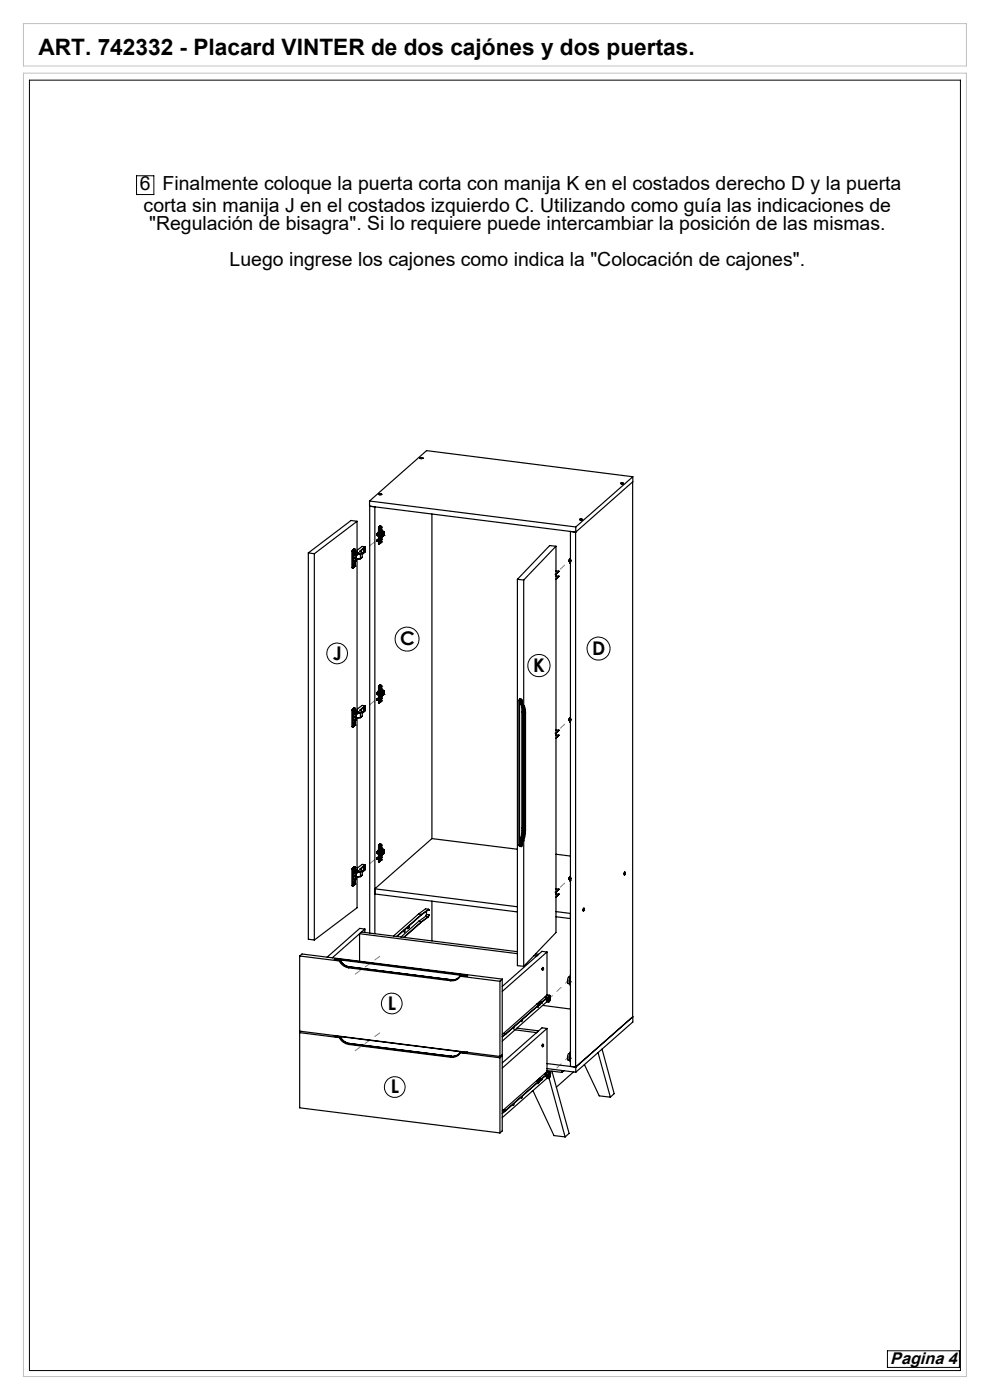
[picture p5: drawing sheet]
<svg xmlns="http://www.w3.org/2000/svg" width="210mm" height="297mm" viewBox="0 0 210 297" stroke-linecap="round" stroke-linejoin="round" font-family="sans-serif">
<g fill="none" stroke="#000" stroke-width=".21">
<path d="M6.2 17h197.5v273.8h-197.5zM29 37.3h3.6v4h-3.6zM188.2 286.6h15.3v3.5h-15.3z"/>
<circle cx="71.5" cy="138.6" r="2.2"/>
<circle cx="86.3" cy="135.6" r="2.52"/>
<circle cx="127" cy="137.6" r="2.44"/>
<circle cx="114.3" cy="141.2" r="2.35"/>
<circle cx="83.1" cy="212.9" r="2.21"/>
<circle cx="83.7" cy="230.6" r="2.2"/>
</g>
<path d="M5 15.5h200v276.5h-200zM5 5h200v9h-200z" fill="none" stroke="#c0c0c0" stroke-width=".21"/>
<path d="M80.7 113.9l-3.5 2.9M120.9 118.8l-3.2 3.1M80.7 147.7l-3.5 2.8M117.7 155.6l3.3-3.1M80.7 181.4l-3.5 2.8M121 186.2l-3.3 3.1" fill="none" stroke="#808080" stroke-width=".21" stroke-dasharray="15.2 1.3 1.3 1.3" stroke-dashoffset="14.9"/>
<path d="M80.6 202.9l-5.3 3.8M75.3 222.9l5.3-3.8" fill="none" stroke="#808080" stroke-width=".21" stroke-dasharray="15.2 1.3 1.3 1.3" stroke-dashoffset="13.9"/>
<path d="M120.6 207.9l-4.1 3.9M116.5 228.1l4.1-3.9" fill="none" stroke="#808080" stroke-width=".21" stroke-dasharray="15.2 1.3 1.3 1.3" stroke-dashoffset="14.3"/>
<g fill="none" stroke="#000" stroke-width=".25">
<path d="M89 97.2h.7l-.3 .1zM89 97.2h.7l-.2 .1zM89.1 97.2h.1M89.3 97.2h.1M89.4 97.2h.1M89.6 97.2h.1M65.4 117.3l1.3 .2M65.4 117.3v81.9l1.3 .2M66.7 117.5v81.9M74.7 116.9h.1M74.7 116.9v3.5M74.8 116.7l-.1 .2"/>
<path d="M74.8 116.9v3.5M74.8 116.7h.1M74.8 116.7v.2M74.8 116.7l.1 .1M74.9 116.9h-.1M74.9 116.9v3.5M74.9 116.8v.1M75 118.5h.4M75 118.4l.5 .1M75 118.9h.3M75 118.2l.5 .1M75 117.1v.1"/>
<path d="M75 119.9h.1M75 117.1l.1 .1M75.1 119.1v.1M75.1 117.1h.1M75.1 117.1v.2M75.1 119.9h.1M75.1 116.9l-.1 .3M75.1 117.8l-.1 .5 .1 .8M75.1 119.7l-.1 .2M75.1 117.8l-.1 .6 .1 .8M75.1 116.9l.1 .2-.1 .2zM75.1 117.8h.1"/>
<path d="M75.1 116.5h.1M75.1 116.8l.1 .3-.1 .3zM75.1 119.6h.1v.3l-.2 .3zM75.1 117.8h.4M75.1 116.5l-.3 .2M75.1 116.9v.1M75.1 116.9l-.1 .2M75.1 117.2v.1M75.1 119.7v.3M75.1 119.7v.1M75.1 117.2h-.1M75.1 117.3h.1"/>
<path d="M75.1 119.8l-.1 .1M75.1 119.6l.1 .3-.1 .2zM75.1 119.9v.1M75.1 117.8h.3M75.2 116.5l.1 .1M75.2 116.5v.1M75.2 117.1h.1M75.2 119.8h.1M75.2 116.5h.1M75.2 116.5l-.4 .2M75.2 117v.1M75.2 117l-.1 .1"/>
<path d="M75.2 119.8l-.1 .1M75.2 116.6h.1M75.2 116.6l-.3 .2M75.3 117.5h.1M75.3 119.2h.1M75.3 117.3h.1M75.3 117.5l.2-.1 .2 .1M75.3 116.6h.1M75.3 116.6v.9M75.3 119.2v.9M75.3 118.9l.1 .1M75.3 118.9l-.2 .2"/>
<path d="M75.3 117.6l.1 .2M75.4 117.5l-.3 .3M75.4 117.5l.1 .3M75.4 119l-.3 .2M75.4 117.3l.3 .2M75.4 117.3h.1M75.4 118.5l.1 .1M75.4 117.3h-.1M75.4 117.8h.1M75.4 118.5l-.1 .4M75.5 118.5h-.1M75.5 118.5v.1"/>
<path d="M75.5 117.8h.1M75.5 118.6h.1M75.5 117.8h-.1M75.5 118.6l-.1 .4M75.5 117.8v.7M75.5 118.4v.1M75.6 118.5l-.1 .1M75.6 118.6l-.3 .6zM75.7 117l.5 .3M75.7 117.1l.4 .3M75.7 110.6v6.9M75.7 118.6v32.6"/>
<path d="M75.7 110.6l-9 6.9M75.7 110.6l-1.2-.2-9.1 6.9M76.2 117.3l-.6 .2h.8M76.4 116.9h.1M76.4 116.9l.4 .3M76.4 117.5h.1M76.4 118.6l-.8 .1M76.4 118.5h.1M76.4 117.5v1M76.4 117.5l-.8 .2v.9l.8-.1M76.8 117.3l-.4 .2M76.8 118.2l-.4 .3"/>
<path d="M76.8 117.3v.9M77.2 116.9h.1M77.4 116l.1 .1M77.4 116l-.6-.1-1.1 .8M77.4 116l-1 .9M77.5 116.1v.3l-.3 .3v.2M77.5 117l-.7 .6M77.5 116.7l-.3 .2M77.5 116.7v.3M77.5 116.1l-1 .9M78.4 106.3l43.7 5.5M78.4 106.3v1.1l43.7 5.5"/>
<path d="M79.9 114.8h.1M79.9 113.3h.1M79.9 113.4l.2 .2M79.9 114.7v.1M79.9 114.6h.1M79.9 113.4l.1 .1M79.9 113.3v.1M80 114.6l-.1 .1M80 114.6h-.1M80 114.6h.1M80 113.5h.1M80.1 113.5l.1 .1"/>
<path d="M80.1 114.6h.1M80.1 113.6l.2 .1M80.1 113.6h.1M80.1 114.5l-.1 .1M80.2 113.6v.1M80.2 114.5h.1M80.2 114.6l-.3 .1M80.2 114.5l-.1 .1M80.2 113.7h.1M80.2 113h.1M80.2 113l-.3 .3M80.3 113.1v.1"/>
<path d="M80.3 114.5v.1M80.3 114.5l-.2 .1M80.3 113l-.4 .3M80.3 113.1l-.4 .3M80.3 114.5l-.4 .3M80.3 112.7l-.1 .3M80.3 115.3l.1 .2M80.3 112.1v.6M80.3 114.6v.7M80.3 112.1h.1M80.3 112.7h.1M80.3 114.6l.1 .1"/>
<path d="M80.3 115.3h.1M80.3 114.3l-.1 .2M80.3 113.7h.1M80.3 114.5l.1 .2M80.3 114.3v.2M80.3 113.2l-.3 .3M80.3 113.2h.1M80.3 114.3h.2M80.4 112.7l-.1 .3M80.4 114.5h-.1M80.4 111.8l-.1 .3M80.4 114.5v.1"/>
<path d="M80.4 104.9h.1M80.4 112.1v.6M80.4 113.7v.2M80.4 114.7v.6M80.4 114.3l-.5 .5M80.4 111.8h.1M80.4 104.8l.6 .1h-.5zM80.4 112.7l-.1 .4M80.4 113.2l.1 .1M80.4 114.3v.1M80.4 115.2v.1M80.4 112.7h.1"/>
<path d="M80.4 115.2h.1M80.4 114.6v.6M80.4 113.9h.1M80.4 113.2l-.3 .3M80.4 114.3l-.2 .3M80.4 111.8v.3M80.4 111.9v.2M80.4 113.9l.1 .1M80.4 114.3h.1M80.4 111.9l.1 .1M80.4 104.8l.6 .1h-.5h-.1zM80.5 114h.1"/>
<path d="M80.5 114.3h.1M80.5 114.4v.2M80.5 114.2v.1M80.5 113.3l-.3 .3M80.5 114.2h.1M80.5 115.2l-.1 .1M80.5 114.3h-.1M80.5 112.7l-.2 .5M80.5 112h.1M80.5 112l-.1 .1M80.5 114.6h-.1M80.5 114.4l.1 .2"/>
<path d="M80.5 115.2h.1M80.5 115.2l.1 .1M80.5 114.6h.1M80.5 112v.7M80.5 114.6v.6M80.5 112.7h.1M80.6 112.7l-.2 .5M80.6 112.7h.1M80.6 112v.1M80.6 112h.1M80.6 114.6h.1M80.6 115.3h.1"/>
<path d="M80.6 115.2v.1M80.6 104.8h.2zM80.6 112v.7M80.6 114.6v.6M80.6 114.3v.3M80.6 113.9v.2M80.6 112.7l-.1 .6M80.6 113.6l-.2 .3M80.6 113.6l.1 .1M80.6 115.2h.1M80.6 114.1l-.2 .2M80.6 112.1v.6"/>
<path d="M80.6 113.6h.1M80.6 111.5h.1M80.6 111.5l-.2 .3M80.7 111.5h.1M80.7 111.5h-.1M80.7 113.9v.1M80.7 113.7h.1M80.7 113.7l-.3 .2M80.7 114l-.2 .2M80.7 112.5v.2M80.7 114.9h.1M80.7 111.5l.1 .2"/>
<path d="M80.7 113.7l.1 .1M80.7 113.8v.2M80.7 111.7h.1M80.7 112.5h.1M80.7 104.8v.1M80.7 112.3v.2M80.7 114.6v.3M80.7 112.3h.1M80.7 111.7l-.3 .2M80.7 111.5l-.3 .3M80.7 113.8l-.2 .2M80.7 114l-.1 .1"/>
<path d="M80.8 111.7h.1M80.8 112h.1l-.1 .5-.1-.1zM80.8 114v.1M80.8 115.1l-.4 .4v-.2M80.8 112.6h-.1M80.8 113.7v.4M80.8 114.1l-.3 .2M80.8 112.3h.1M80.8 113.8l-.3 .2M80.8 114l-.3 .3M80.8 112l-.1 .3 .1-.3 .1 .2M80.8 114.4l-.1 .2"/>
<path d="M80.8 112.2h.1M80.8 114.3l.1 .3-.2 .3zM80.8 114.5h.1M80.8 112.1v.3v-.1M80.8 114.4v.3M80.8 111.7l.1 .1M80.8 112.1v.1M80.8 114.4v.1M80.8 112.2v.1M80.8 112.2l-.1 .1M80.8 112.3l-.1 .1M80.8 114.5v.1"/>
<path d="M80.8 114.5l-.1 .1M80.8 114.6h-.1M80.8 114.7h.1M80.8 111.7l-.3 .3M80.8 113.5v.4zM80.8 114.6v.1M80.9 113.4l.1 .2-.2 .3zM80.9 111.8h.1M80.9 112.4h.1M80.9 114.7h.1M80.9 112.1v.3M80.9 114.5v.2"/>
<path d="M80.9 112.1l-.1 .1M80.9 114.5h-.1M80.9 111.8l-.3 .2M80.9 112.4l-.1 .3-.1-.2M80.9 114.7l-.1 .3-.1-.1M80.9 114.5l-.1-.2-.1 .3M80.9 112.4l.1 .2M80.9 115l-.3 .2M80.9 112.4l.2 .3M80.9 114.4h.1M80.9 115h.1M80.9 111.8v.6"/>
<path d="M80.9 114.4v.6M80.9 111.8l-.3 .3M81 112.4h-.1M81 112.5v.1M81 104.9h-.1M81 112.4v.1M81 112.5h-.1M81 114l-.1 .4zM81 112.6l.1 .1M81 112.6h.1M81.1 113.1h.1M81.1 113.1v.8"/>
<path d="M81.1 113.1l-.7 .6M81.1 113.9l-.7 .6M81.1 113.8v.1M81.1 112.6l.1 .1M81.1 113.8h.1M81.1 112.6h-.1M81.1 113.1l.1 .1M81.1 113.8l-.7 .7M81.1 113.1v.7M81.2 112.7h.1M81.2 112.7h-.1M81.2 112.7l-1 .9"/>
<path d="M81.2 112.7l-1 1M81.2 112.7h.2M81.2 113.8h-.1M81.2 113.2v.6M81.4 113.2l-.1 .4v-.4M81.4 112.7v.1M81.4 112.8v.1M81.4 113.2l.1 .1-.2 .3zM81.4 112.8l-.3 .3M81.4 112.7l-1.1 1M81.4 112.9h.1M81.4 112.9l-.2 .3"/>
<path d="M81.4 112.8h.1M81.4 112.9l-.3 .2M81.5 113.6h.1M81.5 113v.6M81.5 113.6l-.3 .2M91.6 109v68.9M117.9 115.9v81.9l-6.8 7.2M117.9 115.9l-1.3-.2-6.9 7.2M117.9 115.9l-6.8 7.1M120.7 119.1l.3 .1M120.7 119.1h.1M120.8 119.1v.1"/>
<path d="M120.8 118.8l.1-.1-.1 .1M120.8 118.8v.1M120.8 119.1h.1M120.8 118.8h.1M120.8 119.2h.1M120.8 119.2l.2-.2-.1 .2M120.9 118.7l-.1 .2M120.9 119.4h.1M120.9 118.6v.2M120.9 118.6h.1M120.9 118.8h.1M120.9 119.2h.1"/>
<path d="M120.9 119.2v.2M120.9 118.9h.1M120.9 118.9l-.2 .2M121 118.7l-.1 .2M121 118.9l-.2 .2M121 119l-.2 .1M121 118.7v.2M121 118.7v.3M121 118.9h.1M121 118.5l-.1 .1M121 118.7h-.1M121 112.7l1.1 .2v113.5l-1.1-.2z"/>
<path d="M121 118.6l-.1 .1M121 119.3l-.1 .1M121 118.9v.1M122.1 111.8v1.1M122.9 110.2h.7zM123 110.2h.6l-.3 .1zM123.2 110.2h.1M123.3 110.2h.1h-.2M123.3 110.2h-.1M123.3 110.2v.1M131.7 102.5l.4-.1 .2 .2-.4 .1zM131.7 102.5h.6l-.4 .2z"/>
<path d="M131.9 102.5v.1M131.9 102.5h.1M132 102.5l-.1 .1M132 102.5v.1M134.2 101.1l-43.7-5.5-12.1 10.7M134.2 101.1l-12.1 10.7M134.2 101.1v115.7l-12.1 10.7M134.2 102.2l-12.1 10.7M74.7 120.4l.1 .1M74.7 120.4h.1M74.8 120.4h.1M74.8 120.4v.1"/>
<path d="M74.8 120.5h.1M74.9 120.4h.1M74.9 120.4v.1M75.1 120h.1M75.2 120.2l-.3 .3M75.2 120.2h.1M75.2 120.2l-.3 .2M75.3 120.1l-.1 .1M75.3 120.1h.1M109.7 122.9v82l1.4 .1M109.7 122.9l1.4 .1M111.1 123v26.6"/>
<path d="M117.9 121.1h.1M117.9 122.1h.1M118 122.1v.1M118 121.8v.3M118 121.1l.6 .1M118 122.2h.6M118 121.1l-.1 .1M118 122.2h-.1M118.6 121.2l-.7 .6zM118.6 122.2l-.7 .7zM74.7 154.1l.1 .1M74.7 150.6l.1 .1"/>
<path d="M74.7 150.6v3.5M74.7 154.1h.1M74.8 150.5l-.1 .1M74.8 154.1h.1M74.8 154.1v.1M74.8 150.7v3.4M74.8 150.5h.1M74.8 154.2h.1M74.8 150.5v.2M74.9 150.6l-.1 .1M74.9 154.1v.1M74.9 150.6v3.5"/>
<path d="M74.9 150.5v.1M74.9 154.2h.1M75 152.1l.1 .8M75 152.2l.4 .1M75 152.1l.5 .1M75 152.6h.3M75 152h.5M75 150.8v.1M75 153.6v.1M75 150.8l.1 .1M75 153.6h.1M75.1 153.4h.1l-.1 .4z"/>
<path d="M75.1 152.9h.1M75.1 150.8h.1M75.1 153.6h.1M75.1 150.6l-.1 .3M75.1 151.5l-.1 .6M75.1 153.4l-.1 .3M75.1 151.5l-.1 .6 .1 .8M75.1 150.6v.5zM75.1 151.5h.1M75.1 150.2h.1M75.1 150.5l.1 .3-.1 .3zM75.1 153.3h.1v.3l-.2 .3z"/>
<path d="M75.1 151.5h.4M75.1 150.2l-.3 .3M75.1 150.6v.2M75.1 150.9v.1M75.1 153.5v-.1v.2M75.1 153.6v.1M75.1 150.9h-.1M75.1 151h.1M75.1 153.6h-.1M75.1 153.6l-.1 .1M75.1 153.7h.1M75.1 150.8v.2"/>
<path d="M75.1 150.8h-.1M75.1 151.5h.3M75.2 150.2l.1 .1M75.2 150.2v.1M75.2 153.6h.1M75.2 150.2h.1M75.2 153.6h-.1M75.2 150.2l-.4 .3M75.2 150.7l-.1 .1M75.2 153.5v.1M75.2 153.5l-.1 .1M75.2 153.9l-.3 .3"/>
<path d="M75.2 150.3l.1 .1M75.2 153.9h.1M75.2 150.3l-.3 .2M75.3 153.8l-.1 .1M75.3 151.2h.1M75.3 152.9v.1M75.3 150.3v.1M75.3 153.8h.1M75.3 150.3v.9M75.3 152.9v.9M75.3 152.6l.1 .1M75.3 152.6l-.2 .2"/>
<path d="M75.3 151.3l.1 .2M75.4 151h-.1M75.4 151h.1M75.4 151.3l-.3 .2M75.4 151.3l.1 .2M75.4 152.7l-.3 .2M75.4 151l.3 .2-.2-.1-.2 .1M75.4 152.3h.1M75.4 151l-.1 .1M75.4 151.5h.1M75.4 152.3l-.1 .3M75.5 152.2l-.1 .1"/>
<path d="M75.5 152.2v.1M75.5 151.5h.1M75.5 152.3h.1M75.5 151.5h-.1M75.5 152.3l-.1 .4M75.5 151.5v.7M75.5 152.1v.1M75.6 152.4l-.3 .6zM75.7 150.8l.5 .3M75.7 150.8l.4 .3M75.7 152.4v32.6M76.2 151.1l-.6 .2"/>
<path d="M76.4 150.6l.4 .4M76.4 150.6l.4 .3M76.4 151.2v.1M76.4 151.2l-.8 .1M76.4 152.2l-.8 .2M76.4 151.3v.9M76.4 151.3l-.8 .1v.9l.8-.1M76.8 150.9v.1M76.8 150.9l-.4 .3M76.8 151.9l-.4 .4M76.8 151v.9M76.8 151l-.4 .3"/>
<path d="M76.8 151.9l-.4 .3M77.2 150.7h.1M77.4 149.7l.1 .1M77.4 149.7l-.6-.1-1.1 .9M77.4 149.7l-1 .9M77.5 149.8v.3l-.3 .4v.2M77.5 150.7l-.7 .6M77.5 150.4l-.3 .3M77.5 150.4v.4M77.5 149.8l-1 .9M79.9 148.5h.1M79.9 147h.1"/>
<path d="M79.9 148.5v.1M79.9 147.1l.2 .2M79.9 148.4v.2M79.9 148.3h.1M79.9 147.1l.1 .1M79.9 147v.1M80 148.4h-.1M80 148.3l-.1 .1M80 148.3h-.1M80 148.4l-.1 .1M80 148.3h.1M80 147.2h.1"/>
<path d="M80.1 147.2l.1 .1M80.1 148.3h.1M80.1 147.3l.2 .1M80.1 147.3h.1M80.1 148.2l-.1 .1M80.2 147.3v.1M80.2 148.2h.1M80.2 148.3l-.2 .1M80.2 148.2l-.1 .1M80.2 147.4h.1M80.2 146.7h.1M80.2 146.7l-.3 .3"/>
<path d="M80.2 148.2l.1 .1M80.3 146.8v.1M80.3 148.1l-.1 .1M80.3 148.2l-.2 .2M80.3 148.1l-.3 .2M80.3 146.7l-.4 .3M80.3 146.8l-.4 .3M80.3 146.4l-.1 .3M80.3 148.4v-.1l-.4 .3M80.3 149l.1 .2M80.3 145.8v.6M80.3 148.4v.6"/>
<path d="M80.3 145.8h.1M80.3 146.4h.1M80.3 148.4h.1M80.3 149h.1M80.3 148v.1M80.3 147.4h.1M80.3 148.3l.1 .1M80.3 148v.2M80.3 146.9l-.3 .3M80.3 146.9h.1M80.3 148h.2M80.4 146.4l-.1 .3"/>
<path d="M80.4 148.2l-.1 .1M80.4 145.5l-.1 .3M80.4 148.2v.2M80.4 145.8v.6M80.4 147.4v.3M80.4 148.4v.6M80.4 148l-.2 .2M80.4 145.5h.1M80.4 146.4l-.1 .4M80.4 146.9l.1 .1M80.4 148.1h.1M80.4 149h.1"/>
<path d="M80.4 146.4h.1M80.4 147.6h.1M80.4 146.9l-.3 .3M80.4 148.1l-.2 .2M80.4 145.5v.3M80.4 145.6v.2M80.4 147.6l.1 .1M80.4 148h.1M80.4 145.6l.1 .1M80.5 147.7h.1M80.5 148h.1M80.5 148.2v.1"/>
<path d="M80.5 147l-.3 .3M80.5 149h-.1M80.5 148l-.1 .1M80.5 146.4l-.2 .5M80.5 145.7v.1M80.5 145.8h-.1M80.5 148.3l-.1 .1M80.5 148.1l.1 .2M80.5 149h.1M80.5 148.3h.1M80.5 145.8v.6M80.5 148.3v.7"/>
<path d="M80.5 146.4h.1M80.5 145.7h.1M80.5 145.8h.1M80.6 146.4l-.2 .5M80.6 145.8h.1M80.6 145.7v.1M80.6 148.3h.1M80.6 149h.1M80.6 145.8v.6M80.6 148.3v.7M80.6 148.1v.2M80.6 147.6v.2"/>
<path d="M80.6 146.4l-.1 .6M80.6 147.3l-.2 .3M80.6 147.3l.1 .1M80.6 147.8h.1M80.6 146.4h.1M80.6 148.9v.1M80.6 147.8l-.2 .2M80.6 147.3v.1M80.6 148.3v.6M80.6 145.3h.1M80.6 145.3l-.2 .2M80.7 145.2l.1 .1"/>
<path d="M80.7 145.2l-.1 .1M80.7 147.6v.2M80.7 147.4h.1M80.7 147.4l-.3 .2M80.7 147.8h.1M80.7 147.8l-.2 .2M80.7 146.3h.1M80.7 148.6h.1M80.7 145.3l.1 .1M80.7 147.4l.1 .1M80.7 145.4h.1M80.7 146v.3"/>
<path d="M80.7 147.6v.1M80.7 148.3v.3M80.7 146h.1M80.7 145.3l-.3 .2M80.7 145.4l-.3 .2M80.7 147.6l-.2 .1M80.8 145.4h.1M80.8 145.7h.1l-.1 .6-.1-.2zM80.8 147.8h.1M80.8 148.9l-.4 .3v-.2M80.8 147.5v.3M80.8 147.8l-.3 .3"/>
<path d="M80.8 146h.1M80.8 147.5l-.3 .2M80.8 147.8l-.3 .2M80.8 145.8l-.1 .2 .1-.3 .1 .2M80.8 148.1l-.1 .3M80.8 145.9h.1M80.8 148l.1 .3-.1 .3zM80.8 148.3h.1M80.8 145.8v.4v-.2M80.8 148.1v.3M80.8 145.4l.1 .1M80.8 145.8v.1"/>
<path d="M80.8 148.1v.1M80.8 145.9v.1M80.8 146l-.1 .1M80.8 148.3h-.1M80.8 148.3l-.1 .1M80.8 148.2h.1M80.8 148.4h.1M80.8 145.4l-.3 .3M80.8 147.2v.4zM80.8 148.3v.1M80.9 147.1l.1 .3-.2 .3zM80.9 145.5v.1"/>
<path d="M80.9 145.5h.1M80.9 146.1h.1M80.9 148.4h.1M80.9 145.9v.2M80.9 148.2v.2M80.9 145.9l-.2 .1M80.9 148.2h-.1M80.9 145.5l-.3 .2M80.9 146.1l-.1 .4-.1-.2M80.9 148.4l-.1 .4-.1-.2M80.9 148.2l-.1-.2-.1 .4M80.9 146.2l.1 .2"/>
<path d="M80.9 148.7l-.3 .3M80.9 146.2l.2 .3M80.9 145.6h.1M80.9 148.1h.1M80.9 148.7h.1M80.9 145.6v.6M80.9 148.1v.6M80.9 145.6l-.3 .2M80.9 148.7l-.3 .2M80.9 146.2h.1M81 146.1l-.1 .1M81 146.2v.1"/>
<path d="M81 146.1v.1M81 147.7l-.1 .4zM81 146.4l.1 .1M81 146.3v.1M81 146.3h.1M81.1 146.8h.1M81.1 146.8v.8M81.1 146.8l-.7 .6M81.1 147.6l-.7 .6M81.1 147.6h.1M81.1 146.3l.1 .1M81.1 146.9h.1"/>
<path d="M81.1 146.3l-.1 .1M81.1 147.6l-.7 .7M81.1 146.9v.7M81.2 146.4v.1M81.2 146.4h.1M81.2 146.4l-.1 .1M81.2 146.4l-1 .9M81.2 146.5l-1 .9M81.2 146.5h.2M81.2 147.5l-.1 .1M81.2 146.9v.6M81.4 146.9l-.1 .3v-.2"/>
<path d="M81.4 146.5h.1M81.4 146.5v.1M81.4 146.9l.1 .1-.2 .3zM81.4 146.5l-.3 .3M81.4 146.5l-1.1 .9M81.4 146.6h.1M81.4 146.6l-.2 .3M81.4 146.6l-.3 .3M81.5 147.3h.1M81.5 146.7v.6M81.5 147.3l-.3 .3M81.5 147.3l-.3 .2"/>
<path d="M110.1 148.6h.1M110.1 148.6v30.6M110.2 148.6l.3 .8M110.2 148.6v30.6M110.3 148.3l-.2 .3M110.3 148.3v.1M110.3 148.4l-.1 .2M110.3 148.3h.3M110.3 148.4h.3M110.3 148.4l.3 .9M110.5 149.4l.2 1.6M110.6 148.4l.1 .3"/>
<path d="M110.6 148.3l.2 .4M110.6 148.3v.1M110.6 148.4l.1 .4M110.6 149.3l-.1 .1M110.6 149.3l.1 .2M110.6 149.3h.1M110.7 149.6v.2M110.7 148.7h.1M110.7 149.6l.1 .1M110.7 148.7v.9M110.7 151v24.7M110.7 149.8l.3 .5 .1 .9"/>
<path d="M110.7 149.8h.1M110.7 149.8l.1 1.2M110.8 149.7v.1M110.8 148.7v1M110.8 149.7h.3M110.8 149.8l.2 .4 .1 1.1M110.8 149.8h.2M110.8 151h-.1M110.8 151v24.7M110.8 151h.3M111 149.8l.3 .6v.9M111.1 149.7l-.1 .1"/>
<path d="M111.1 151.2v.1M111.1 151.2v24.8M111.1 149.6v.1M111.1 149.6l.2 .4 .2 1.3M111.1 151.3v24.7M111.1 151.3h.2M111.3 151.3v24.7M111.5 151.3h-.2M111.5 151.3v24.7M117.9 154.8h.1M117.9 155.9h.1M118 155.9h.1"/>
<path d="M118 155.6v.3M118 154.8l.6 .1M118 155.9l.6 .1M118 154.8l-.1 .1M118 155.9h-.1M118.6 154.9l-.7 .7zM118.6 156h.1M118.6 156l-.7 .7M120.7 152.9h.3M120.7 152.8v.1M120.7 152.8l.1 .1M120.8 152.9h.1"/>
<path d="M120.8 152.5l.1-.1-.1 .2M120.8 152.6h.1M120.8 152.8v.1M120.8 152.5h.1M120.8 152.5v.1M120.9 153.1v.1M120.9 152.3v.2M120.9 152.3h.1M120.9 152.5h.1M120.9 152.9h.1M120.9 152.9v.2M120.9 153.1h.1"/>
<path d="M120.9 152.6h.1M120.9 152.6l-.2 .2M121 152.4l-.1 .2M121 152.6l-.2 .2M121 152.7l-.2 .1M121 152.4l-.2 .2M121 152.4v.2M121 152.4v.3M121 152.6h.1M121 152.2l-.1 .1M121 152.4l-.2 .1M121 153l-.1 .1"/>
<path d="M121 152.6v.1M121 152.7l-.2 .2M80.3 179.5l.1 .1M80.3 179.5v.7M80.4 179.2l-.1 .3M80.4 179.6v.6M80.4 179.2h.1M80.4 179.5v.6M80.4 179.2v.4M80.4 179.3v.2M80.4 179.3l.1 .2M80.5 179.5h.1"/>
<path d="M80.5 179.5h-.1M80.5 179.5v.6M80.6 179.5h.1M80.6 179.5v.6M80.6 179h.1M80.6 179l-.2 .2M80.7 179h.1M80.7 179h-.1M80.7 180h.1M80.7 179l.1 .1M80.7 179.1l.1 .1M80.7 179.7v.3"/>
<path d="M80.7 179.7l.1 .2M80.7 179l-.3 .2M80.7 179.1l-.3 .2M80.8 179.5l-.1 .3 .1-.4 .1 .2M80.8 179.7h.1M80.8 179.5v.4M80.8 179.2h.1M80.8 179.5v.1M80.8 179.7l-.1 .1M80.8 179.7h-.1M80.8 179.6h.1M80.8 179.8v.1"/>
<path d="M80.8 179.2l-.3 .3M80.8 179.4l.1 .4-.2 .2zM80.9 179.2v.1M80.9 179.8h.1M80.9 179.6v.2M80.9 179.6h-.1M80.9 179.2l-.3 .3M80.9 179.8l-.1 .4-.1-.2M80.9 179.2h.1M80.9 179.9h.1M80.9 179.9l.1 .2M80.9 179.9l.2 .3"/>
<path d="M80.9 179.3h.1M80.9 179.3v.6M80.9 179.3l-.3 .2M81 179.9v.1M91.6 177.9l18.1 2.3M91.6 177.9l-12.1 10.7 30.2 3.8M110.1 179.2l.2 .4M110.2 179.2h-.1M110.2 179.2l.1 .3M110.3 179.5v.1M110.3 179.6h.3M110.3 179.5h.3"/>
<path d="M110.5 177.7l.1 .1M110.5 177.7l-.3 1.5M110.6 179.5v.1M110.6 177.8l-.3 1.7M110.6 177.8h.2M110.7 178.3h.1M110.7 179.2l-.1 .3M110.7 175.7l-.2 2M110.7 175.7h.1M110.7 179.2l.1 .1M110.7 178.3v.9M110.7 178.9l-.1 .6"/>
<path d="M110.8 179.3l-.1 .2-.1 .1M110.8 178.3v1M110.8 178.3h.3M110.8 178.2v.1M110.8 178.2l-.1 .1M110.8 178.2h.2M110.8 177.7l-.1 .6M110.8 175.7l-.2 2.1M110.8 175.7h.3M111 178.2l.1 .1M111.1 176l-.2 1.7M111.1 178.3v.1"/>
<path d="M111.1 176h.1M111.1 178.4v26.6M111.1 176l-.3 2.2M111.1 176h.2M111.3 176l-.3 2.2M111.5 176l-.4 2.4M111.5 176h-.2M74.7 187.9l.1 .1M74.7 184.4h.1M74.7 187.9h.1M74.7 184.4v3.5M74.8 184.2l-.1 .2"/>
<path d="M74.8 187.9h.1M74.8 187.9v.1M74.8 184.2h.1M74.8 184.4v3.5M74.8 188h.1M74.8 184.2v.2M74.8 184.2l.1 .1M74.9 184.4h-.1M74.9 187.9h.1M74.9 184.4v3.5M74.9 184.3v.1M74.9 187.9v.1"/>
<path d="M75 185.8l.1 .8M75 185.9l.4 .1M75 185.8l.5 .1M75 186.3l.3 .1M75 185.7l.5 .1M75 184.6h.1M75 187.3v.1M75 187.3l.1 .1M75.1 186.6v.1M75.1 187.3h.1M75.1 184.5v.1M75.1 184.4l-.1 .2"/>
<path d="M75.1 185.2l-.1 .6M75.1 187.1l-.1 .3M75.1 185.2l-.1 .7 .1 .8M75.1 187.1l.1 .2-.1 .2zM75.1 184.3v.5zM75.1 185.2h.1M75.1 183.9h.1M75.1 187l.1 .3-.1 .3zM75.1 184.3l.1 .3-.1 .3zM75.1 184.7h.1M75.1 185.2l.4 .1M75.1 183.9l-.3 .3"/>
<path d="M75.1 187.1v.2M75.1 184.4v.3M75.1 187.4v.1M75.1 187.3h-.1M75.1 187.4h-.1M75.1 184.4v.1M75.1 187.5h.1M75.1 184.6h-.1M75.1 184.6v.1M75.1 187.3v.2M75.1 184.5l-.1 .1M75.1 185.2h.3"/>
<path d="M75.2 183.9l.1 .1M75.2 183.9v.1M75.2 187.3h.1M75.2 184.5h.1M75.2 183.9h.1M75.2 183.9l-.4 .3M75.2 187.3h-.1M75.2 184.4v.1M75.2 187.2v.1M75.2 187.2l-.1 .1M75.2 184.5l-.1 .1M75.2 184.4l-.1 .1"/>
<path d="M75.2 187.7l-.3 .3M75.2 184h.1M75.2 187.6v.1M75.2 187.6l-.3 .3M75.2 184l-.3 .3M75.3 187.5l-.1 .2M75.3 187.5l-.1 .1M75.3 184.9v.1M75.3 186.7h.1M75.3 184.7h.1zM75.3 184h.1M75.3 187.5h.1"/>
<path d="M75.3 184v1M75.3 186.7v.8M75.3 186.4h.1M75.3 186.4l-.2 .1M75.3 185.1l.1 .1M75.4 185l-.3 .2M75.4 186.4l-.3 .3M75.4 185l.1 .2M75.4 184.7l.3 .3-.2-.2-.2 .2M75.4 184.7h.1M75.4 186h.1M75.4 185.2l.1 .1"/>
<path d="M75.4 186l-.1 .4M75.5 185.9l-.1 .1M75.5 185.9v.1M75.5 185.2v.1M75.5 185.2h.1M75.5 186h.1M75.5 185.2h-.1M75.5 186l-.1 .4M75.5 185.2v.7M75.5 185.9h.1M75.6 186.1l-.3 .6zM75.7 184.5l.5 .3"/>
<path d="M75.7 184.5l.4 .3M75.7 186.1v6.5l-9 6.8M76.2 184.8l-.6 .2 .8-.1M76.3 198.1l.4-.4 33 4.2M76.3 198.1l33.4 4.2M76.3 198.1v5.8M76.4 184.4h.1M76.4 184.4l.4 .3M76.4 184.9v.1M76.4 185.9l-.8 .2M76.4 185l-.8 .1v1l.8-.2M76.4 185v.9"/>
<path d="M76.8 184.6v.1M76.8 184.6l-.4 .3M76.8 185.7l-.4 .3M76.8 184.7l-.4 .3M76.8 184.7v1M76.8 185.7l-.4 .2M77.4 183.4l.1 .1M77.4 183.4h-.6l-1.1 .8M77.4 183.4l-1 1M77.4 197.1l-6.9 6.1M77.4 197.1v.7M77.4 197.1l-1.1-.1-6.9 6.1"/>
<path d="M77.5 183.5v.4l-.3 .3v.2M77.5 184.5h.1M77.5 184.5l-.7 .6M77.5 184.1v.4M77.5 184.1l-.3 .3M77.5 183.5l-1 .9M78.4 197.9v-90.5l1.1 .1v90.6M79.5 189.6l30.2 3.9M79.9 180.7v.1M79.9 180.7h.1M79.9 182.2v.1M79.9 182.2h.1"/>
<path d="M79.9 180.8l.2 .2M79.9 182.1v.2M79.9 182.1h.1M79.9 180.8l.1 .1M80 182.1h-.1M80 182l-.1 .1M80 182.1h.1M80 180.9h.1M80 182v.1M80.1 180.9l.1 .1M80.1 182.1h.1M80.1 181l.2 .1"/>
<path d="M80.1 182v.1M80.1 181h.1M80.1 182h-.1M80.2 181v.1M80.2 182l-.2 .1M80.2 181.9h.1M80.2 181.9l-.1 .2M80.2 182h.1M80.2 181.9l-.1 .1M80.2 181.1h.1M80.2 180.4h.1M80.2 180.4l-.3 .3"/>
<path d="M80.2 181.9l.1 .1M80.3 180.5v.2M80.3 182v.1M80.3 181.8h.1M80.3 182l-.4 .3M80.3 181.8l-.3 .2M80.3 180.4l-.4 .3M80.3 180.5l-.4 .3M80.3 180.2l-.1 .2M80.3 182.7l.1 .2M80.3 180.2h.1M80.3 182.1v.6"/>
<path d="M80.3 182.1h.1M80.3 182.7h.1M80.3 181.7v.1M80.3 181.1h.1M80.3 182l.1 .1M80.3 181.7v.3M80.3 181.8l-.1 .2M80.3 180.7l-.3 .2M80.3 180.7h.1M80.3 181.7h.2M80.3 181.8l-.1 .1M80.4 180.2l-.1 .2"/>
<path d="M80.4 181.8h.1M80.4 182h-.1M80.4 182v.1M80.4 181.1v.3M80.4 182.1v.6M80.4 181.7h-.1M80.4 180.1l-.1 .4M80.4 180.7h.1M80.4 182.7v.1M80.4 180.1h.1M80.4 182.1h.1M80.4 182.7h.1"/>
<path d="M80.4 181.3v.1M80.4 180.7l-.3 .2M80.4 181.4h.1M80.4 181.7h.1M80.5 181.4h.1M80.5 181.7h.1M80.5 181.9v.2M80.5 180.7l-.3 .3M80.5 181.4v.1M80.5 182.7l-.1 .1M80.5 181.7l-.1 .1M80.5 180.1l-.2 .6"/>
<path d="M80.5 181.9l.1 .2M80.5 182.7h.1M80.5 182.1h.1M80.5 182.1v.6M80.5 180.1h.1M80.6 180.1l-.2 .6M80.6 182.1h.1M80.6 182.7h.1M80.6 182.1v.6M80.6 181.7v.4M80.6 181.4v.1M80.6 180.1l-.1 .6"/>
<path d="M80.6 181l-.2 .3M80.6 181l.1 .1M80.6 180.1h.1M80.6 182.6v.1M80.6 181.5l-.2 .2M80.6 181v.1M80.6 182.1v.5M80.7 181.5h-.1M80.7 181.3v.2M80.7 181.1h.1M80.7 181.1l-.3 .2M80.7 181.5h.1"/>
<path d="M80.7 181.5l-.2 .2M80.7 182.3h.1M80.7 181.1l.1 .1M80.7 181.3v.1M80.7 182v.3M80.7 181.1l-.3 .3M80.7 181.3l-.2 .2M80.8 181.5h.1M80.8 182.6l-.4 .3v-.2M80.8 181.5l-.3 .3M80.8 181.2v.3M80.8 181.2l-.3 .2"/>
<path d="M80.8 181.5l-.3 .2M80.8 181.8l-.1 .3M80.8 181.7l.1 .4-.1 .2zM80.8 182h.1M80.8 181.9v.3M80.8 181.9v.1M80.8 182h-.1M80.8 182.1h-.1M80.8 182.2h.1M80.8 180.9v.4v-.4M80.8 180.9l.2 .1-.2 .4zM80.8 182v.2"/>
<path d="M80.8 182l-.1 .1M80.9 181.9v.2M80.9 181.9l-.1 .1M80.9 182.1l-.1 .4-.1-.2M80.9 181.9l-.1-.2-.1 .4M80.9 182.1v.1M80.9 182.4v.1M80.9 181.8h.1M80.9 182.4h.1M80.9 181.8v.7M80.9 182.5l-.3 .2M80.9 182.4l-.3 .2"/>
<path d="M81 181.4l-.1 .4zM81 180.1l.1 .1M81 180v.1M81 180h.1M81.1 180.5h.1M81.1 180.5l-.7 .6M81.1 180.5v.8M81.1 181.3l-.7 .7M81.1 181.3h.1M81.1 180l.1 .1M81.1 180.6h.1M81.1 180l-.1 .1"/>
<path d="M81.1 180.6v.7M81.2 180.2h.1M81.2 180.1l-.1 .1M81.2 180.1v.1M81.2 180.2l-1 .8M81.2 180.2l-1 .9M81.2 180.2h.2M81.2 181.2l-.1 .1M81.2 180.6v.6M81.4 180.7l-.1 .3v-.3M81.4 180.2h.1M81.4 180.3h.1"/>
<path d="M81.4 180.6l.1 .2-.2 .2zM81.4 180.3l-.3 .2M81.4 180.2l-1.1 .9M81.4 180.3l-.3 .3M81.4 180.3l-.2 .3M81.4 180.2v.1M81.5 181l-.3 .2M81.5 181l-.3 .3M81.5 180.4v.6M85.7 197.3l.1 .5 .1-.3M85.8 197.5v.2M85.8 197.5h.1"/>
<path d="M85.8 197.3v.2M85.9 197.2v.3M86.4 196.7v.3l.1-.2v-.1l-.1 .3M86.6 196.5v.3l.1-.2M86.7 196.7h.1M86.6 196.7v.1M86.6 196.6v.1M86.6 196.8h.1M86.6 196.6h.1M86.7 196.5v.1M86.7 196.6h.1M86.7 196.4v.2"/>
<path d="M86.7 196.4l-.1 .6v-.4M86.7 196.6v.1M88.8 193.9l.6 .1M88.8 193.9l-5.3 4.7M88.8 195.4l-3.7 3.4M88.8 195.4l.6 .1M89.4 195.5l-3.8 3.4M89.4 194l-5.3 4.6M90.3 194.4l-1.5 1M90.3 194.4h.6l-1.5 1.1M90.5 194l-.2 .4M90.5 194l.5 .1"/>
<path d="M90.5 193.3v.7M90.7 193.1h.4M90.9 192.9l-1.5 1.1M90.9 192.9l.2 .2M90.9 192.9l-.6-.1-1.5 1.1M91 194.1l-.1 .4-1.5 1.1-3.7 3.3M91 194.1h.1M91.1 193.1l-.2-.1-1.5 1.1-5.2 4.6M91.6 191.2v8.4M118 188.6h.1M117.9 181.2l3.1 .4M117.9 193.4l3.1 .4"/>
<path d="M117.9 194.5l3.1 .4M117.9 189.6h.1M118 189.6h.1M118 189.3v.3M118 188.6h.6M118 189.6h.6M118 189.6h-.1M118.6 188.6l-.7 .7zM118.6 189.6l-.7 .8zM120.7 186.6h.3M120.7 186.5v.1M120.7 186.5h.1"/>
<path d="M120.8 186.6h.1M120.8 186.2l.1-.1-.1 .2M120.8 186.3h.1M120.8 186.5v.1M120.8 186.5h.1M120.8 186.2v.1M120.8 186.6l.2-.1-.1 .1M120.9 186.3h-.1M120.9 186.2h.1M120.9 186.8l.1 .1zM120.9 186.1v.2M120.9 186v.1"/>
<path d="M120.9 186.3h.1M120.9 186.8h.1M120.9 186.6h.1M120.9 186.6v.2M120.9 186h.1M120.9 186.4h.1M120.9 186.4l-.2 .1M121 186.4v-.2v.2M121 186.2l-.1 .2M121 186.4l-.2 .1M121 186.4h.1M121 185.9l-.1 .1"/>
<path d="M121 186.1l-.1 .1M121 186.8h-.1M123.8 193.1h.1M123.8 193h.1M123.8 192.7h.1M123.8 192.7l.1 .4-.2 .2zM123.8 192.7l.1 .4-.1 .2zM123.8 193v-.1v.2M123.8 193v.1M132.5 185.3v.1v-.1M132.5 185.3h.1M132.5 185l.1 .3-.2 .3z"/>
<path d="M132.5 185h.1M132.5 185.2h.1M132.5 185.2v.1M63.6 219.1l8.4 1M63.6 219.1v15.9l42.4 5.3M63.6 202.8v16l42.4 5.3M63.6 202.8l8.4 1.1M63.6 202.8l.5-.4 42.4 5.3M63.9 218.8l-.3 .3M70.9 219.8l.3 .1M70.9 219.8h.1M70.9 203.5l.3 .2"/>
<path d="M70.9 203.5l.1 .1M71 219.8l.2 .1M71 203.6l.2 .1M71 219.8h.4M71 219.7l-.1 .1M71 219.8v.1M71 203.6h.1M71 203.4l.1 .1M71 203.4l-.1 .1M71.1 219.7l.2 .2M71.1 203.5h.3M71.1 203.5l-.1 .1"/>
<path d="M71.1 203.5l.2 .2M71.2 203.7l1 .1M71.2 203.7h.1M71.2 219.9l1 .1M71.2 219.9l.9 .1M71.2 219.9h.1M71.4 219.8l27.5 3.5M71.4 203.5l27.5 3.5M71.4 219.8l.1 .2M71.4 203.5l.1 .2M71.4 219.7v.1M71.5 203.4h-.5"/>
<path d="M71.5 203.4l-.1 .1M71.5 203.4l27.4 3.5M72 203.9h.1M72 203.9a2.52 2.52 0 0 0 2 1.4M72.1 203.9h.1M72.2 203.8h.1M72.2 203.9a2.53 2.53 0 0 0 1.8 1.3M72.2 203.8l-.1 .1M72.2 203.8l.1 .1a2.5 2.5 0 0 0 1.8 1.2M72.2 203.8a2.31 2.31 0 0 0 1.9 1.3M72.2 203.8v.1M74 205.3l21.6 2.8"/>
<path d="M74 205.2v.1M74 205.2l21.7 2.7M74.1 205.1l21.7 2.8M74.1 205.1l-.1 .1M95.7 207.9l-.1 .2M95.7 207.9h.1M96.5 207.8l-.7 .1M96.5 207.8l-.8 .1M97.2 207.4l-.7 .4M97.6 207.1h.1M97.6 207.1h-.1a1.76 1.76 0 0 1-1.8 .8M97.6 207.1a1.99 1.99 0 0 1-2 1"/>
<path d="M97.6 207.1l8.4 1.1M97.7 207l-.2 .1M97.7 207h.1M97.7 207l1 .1M97.7 207l-.1 .1M97.7 207l.9 .1M98.6 207.1h.1M98.7 207.1h.3M98.9 207l-.2 .1M98.9 206.9l.3 .1M98.9 206.9v.1M99.1 207.1h-.5"/>
<path d="M99.1 207.1h-.1M99.1 207h.1M99.1 207h-.2M99.1 207l-.1 .1M99.2 207l-.1 .1M106 208.2v15.9M106.5 207.7v16l-.5 .4M106.5 207.7l-.5 .5M106.8 219.2l.5 .1M106.8 219.2l-.3 .3M107.3 219.3l-.8 .6M109 217.9l-.1 .3"/>
<path d="M109.6 218.1l4.6 .6-.4 .4-4.6-.6M110.7 216.4l-.1 .3M110.7 216.4v.3l-.1-.3M113.6 202.4l.6 .1-.4 .3-.6-.1M113.9 213.1h.1M113.9 213.1h.4M114 213v.1M114 213h.4M114.1 212.9l-.1 .1M114.1 212.9l.4 .1M114.1 212.9l-.2 .2M114.2 213.4l-.1 .2"/>
<path d="M114.2 213.3v.4l-.1-.3M114.2 213.3h.2M114.2 213.3h.1M114.3 213.1h.1M114.3 213.2h.1M114.3 213.1l-7 6.2M114.3 213.2v.1M114.3 213.2l-7.8 6.8M114.3 212.7h.1M114.3 212.7h.5M114.4 213v.1M114.5 213h-.1"/>
<path d="M114.5 212.6l-.1 .1M114.5 212.6l.4 .1M114.5 212.5v.1M114.5 212.5l.4 .1M114.5 212.5l-.2 .2M114.8 212.7l.1 .1M114.8 212.8h.1M114.8 212.8l-.5 .5M114.8 212.7l-.3 .3M114.8 212.8v.1M114.8 212.9h.1M114.9 212.7v.1"/>
<path d="M114.9 212.6v.1M114.9 212.7l-.1 .2M115 205.6l.1 .1M115.1 205.7h.1M115.1 205.5h.1M115.1 205.3v.4zM115.1 205.3v.2M115.1 213.3l5.9 .8M115.1 205.2v.6l-.1-.3zM115.2 205.4l-.2 .1M115.2 205.4l-.2 .2M115.7 211.9l.2 .2"/>
<path d="M115.9 212.1l.1 .4 .4 .1M115.9 211.8v.3M115.9 211.5l-.1 .1M116 211.6l-1.1 1M116 211.6l-1.1 1.1M116 212.5l-9.5 8.4M116 211.1h.1M116 211.1l-9.2 8.1M116 218.2l-9.5 8.4M116 202v9.1M116 218.2v9.1M116 218.2l-1-.2-8.5 7.5"/>
<path d="M116 202l-9.5 8.3M116 202l-1-.2-8.5 7.5M116.1 211.1l-.5 .5h.4M116.1 211.1h.1M116.5 211.3v-.1a.96 .96 0 0 1-.1 1.3l-.2-.4zM116.5 211.6l.1 .2-.2 .3zM116.5 211.2a.28 .28 0 0 1 .3 .1 .28 .28 0 0 1-.1 .3l-.2 .9a.28 .28 0 0 1-.3-.1 .28 .28 0 0 1 0-.3zM116.5 211.2l.1 .7-.2 .6M116.5 211.6l-.2 .2 .2 .3M116.6 211.1l-.5 .1-.2 .4M121 208.3h.1M121 207.3a.73 .73 0 0 0-.6 1l.1 .4h.4"/>
<path d="M121 207.3l-.3 .8 .1 .5 .2 .1M121 207.7v.6M121 208.9v.2M121 207.1v1.7M121 208.9h.1M121 207.1h.1M121 206.8v.3M134.2 215.7h.1M134.2 215.7l-12.1 10.7M72 220.1h.1M72 220.1a2.74 2.74 0 0 0 2 1.5M72.1 220.1l.1 .1"/>
<path d="M72.1 220l.1 .1M72.1 220v.1M72.1 220h.1M72.2 220v.1M72.2 220.2a2.53 2.53 0 0 0 1.8 1.2M72.2 220.1l.1 .1a2.42 2.42 0 0 0 1.8 1.2M72.2 220.1a2.53 2.53 0 0 0 1.9 1.3M72.2 220.1h.1M72.2 220.1v.1M74 221.6l21.6 2.7M74 221.4v.2M74 221.4l21.7 2.8"/>
<path d="M74.1 221.4l21.7 2.7M74.1 221.4h-.1M95.7 224.2l-.1 .1M95.7 224.1v.1M95.7 224.1h.1M96.5 224l-.7 .1M96.5 224l-.8 .1M97.2 223.7l-.7 .3M97.5 223.3a1.88 1.88 0 0 1-1.8 .9M97.5 223.3h.1M97.6 223.3h.1M97.6 223.3a1.99 1.99 0 0 1-2 1"/>
<path d="M97.6 223.3l8.4 1.1M97.7 223.2l-.2 .1M97.7 223.2h.1M97.7 223.2l1 .2M97.7 223.2l-.1 .1M97.7 223.2l.9 .2M98.6 223.4h.1M98.9 223.3h.2M98.9 223.2v.1M98.9 223.3l-.2 .1M99 223.3l-.3 .1M99 223.3h.1"/>
<path d="M99.1 223.3l-.5 .1M99.1 223.3h-.1M99.1 223.3l-.1 .1M99.1 223.2h.1M99.2 223.2l-.1 .1M106 224.4v15.9M106.3 223.9l.2 .1M106.5 224l-.5 .4M106.5 224v15.9l-.5 .4M106.8 235.5h.5M106.8 235.5l-.3 .2M107.3 235.5l-.8 .6"/>
<path d="M109 234.1l-.1 .4M110.7 232.7l-.1 .2M110.7 232.6v.4l-.1-.3M112.9 231.5h.2M113 231.3l4.5 9.6 2.4 .3M113.9 229.3h.1M113.9 229.3l.4 .1M114 229.2v.1M114 229.2l.4 .1M114.1 229.2h-.1M114.1 229.2h.4M114.1 229.2l-.2 .1"/>
<path d="M114.1 229.6v.3l.1-.2v-.2l-.1 .4M114.3 229.4h.1M114.3 229.4l-7 6.1M114.3 229.4v.1M114.3 229.4l-7.8 6.8M114.3 228.9h.1M114.3 229.5h.1M114.3 228.9l.5 .1M114.4 229.3v.1M114.5 229.2l-.1 .1M114.5 228.8l-.1 .1M114.5 228.8l.4 .1"/>
<path d="M114.5 228.8h.1M114.5 228.8h.4M114.5 228.8l-.2 .1M114.7 229.1h.1M114.8 229h.1M114.8 229.1h.1M114.8 229.1l-.5 .4M114.8 229l-.3 .2M114.9 228.9v.1M114.9 228.8v.1M114.9 228.9l-.1 .2M115 221.8h.1"/>
<path d="M115.1 221.5h.1v.3l-.2 .3zM115.1 221.8h.1M115.1 221.7h.1M115.1 221.6v.4zM115.1 221.6v.4M115.1 221.7l-.1 .2 .1-.1M115.7 228.2l.2 .1M115.9 228.3l.1 .4 .4 .1M115.9 228.1v.2M115.9 227.7l-.1 .2M116 227.9l-1.1 1M116 227.9l-1.1 .9"/>
<path d="M116 228.8l-9.5 8.3M116 227.3h.1M116 227.3l-9.2 8.2M116 225.6l6.1 .8v1.1M116 227.2l.1 .1M116 227.1l3.2 .4M116 226.7l6.1 .8M116.1 227.3v.1M116.1 227.3l-.5 .5 .4 .1M116.5 227.5a.96 .96 0 0 1-.1 1.2l-.2-.4zM116.5 227.4a.99 .99 0 0 1-.2 1.4l-.1-.8zM116.5 228.8l3.4 12.4"/>
<path d="M116.5 227.5l.1 .7-.2 .5M116.5 227.8l-.2 .3 .2 .3M116.5 227.8v.6zM116.6 227.4l-.4-.1-.3 .6M117.1 227.3l3.6 13.1-.8 .8M119.2 227.1v.4M119.6 227.2l-.4 .3M121 224.5h.1M121 223.5a.72 .72 0 0 0-.6 1l.1 .4 .4 .1M121 223.6l-.3 .9a.28 .28 0 0 0 0 .3 .28 .28 0 0 0 .3 .1M121 224v.5M121 225.2v.2"/>
<path d="M121 223.3v1.8M121 225.2h.1M121 223.3h.1M121 223v.3M121 225.1v.1M121.7 227.4l-3.7 3.2M124 225.8l3.1 6.7 2.4 .3M126.9 223.3l2.6 9.5M127.7 222.6l2.6 9.4-.8 .8"/>
</g>
<text font-size="4.8" x="8.2" y="11.6">ART. 742332 - Placard VINTER de dos cajónes y dos puertas.</text>
<g font-size="4.1">
<text x="29.7" y="40.3">6</text>
<text x="34.5" y="40.3">Finalmente coloque la puerta corta con manija K en el costados derecho D y la puerta</text>
<text x="30.5" y="44.9">corta sin manija J en el costados izquierdo C. Utilizando como guía las indicaciones de</text>
<text x="31.6" y="48.8">&quot;Regulación de bisagra&quot;. Si lo requiere puede intercambiar la posición de las mismas.</text>
<text x="48.7" y="56.5">Luego ingrese los cajones como indica la &quot;Colocación de cajones&quot;.</text>
</g>
<g font-size="4">
<text x="84.8" y="136.9">C</text>
<text x="70.6" y="140">J</text>
<text x="113.1" y="142.5">K</text>
<text x="125.6" y="138.9">D</text>
<text x="82.3" y="214.2">L</text>
<text x="82.9" y="231.9">L</text>
</g>
<text font-size="3.6" x="188.8" y="289.3">Pagina 4</text>
</svg>
